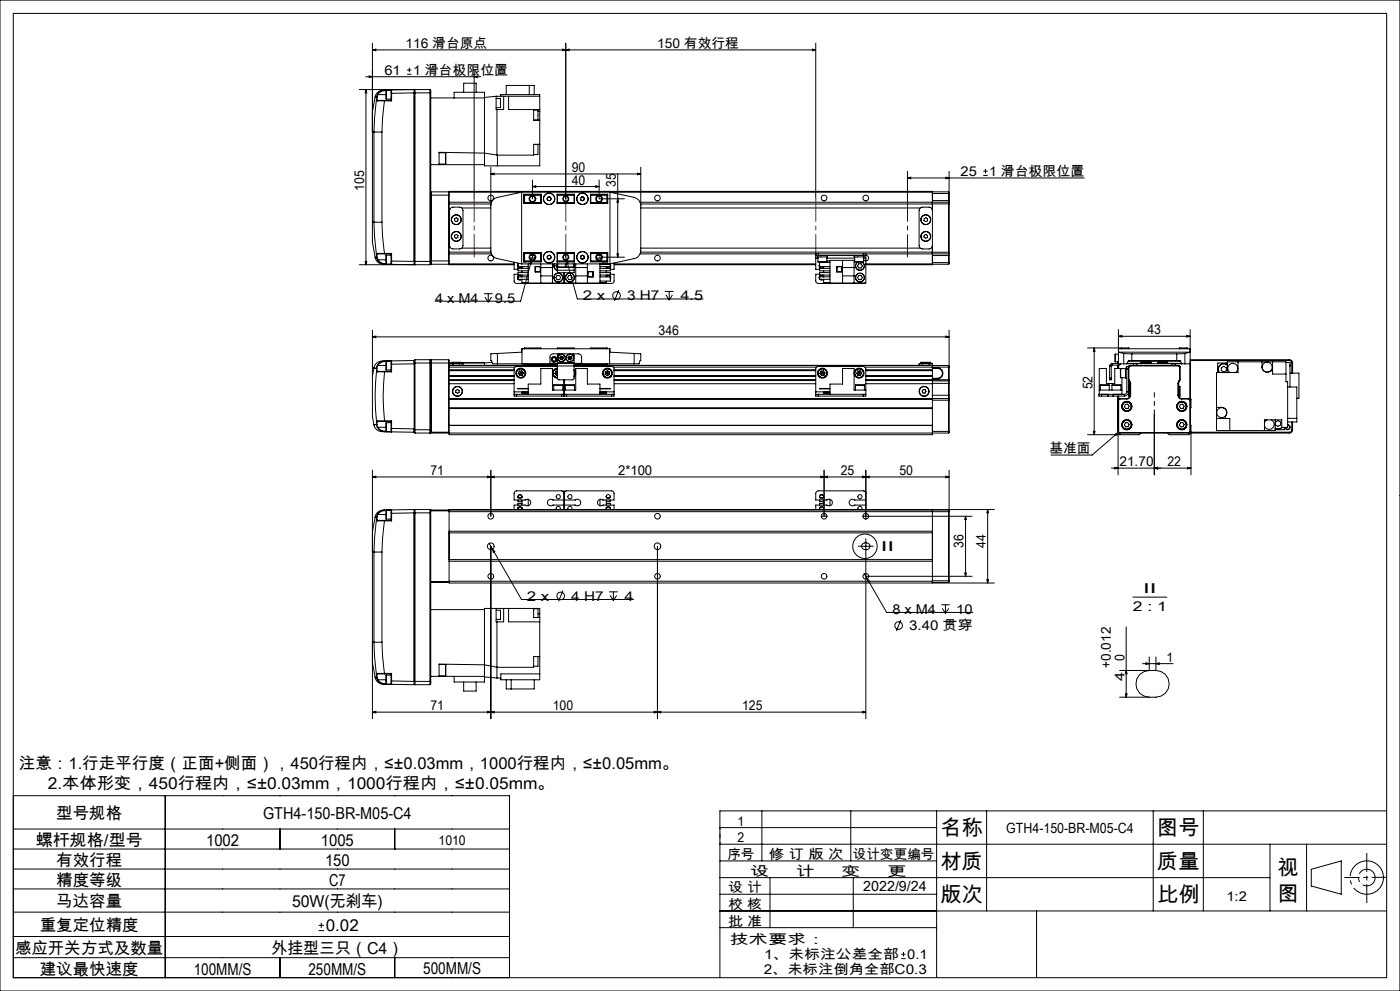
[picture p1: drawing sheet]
<svg xmlns="http://www.w3.org/2000/svg" width="420mm" height="297mm" viewBox="0 0 420 297" stroke-linecap="round" stroke-linejoin="round" font-family="sans-serif">
<g fill="none" stroke="#000" stroke-width=".3">
<path d="M0 0h420v297h-420zM4 4h412v289h-412zM111.7 15l1-.3v.5zM111.7 12.9v53.7M168.7 14.7l1 .3-1 .2zM169.7 15l1-.3v.5zM169.7 12.9v46.7M243.7 14.7l1 .3-1 .2zM244.7 12.9v46.7M244.7 15h-133M109.7 23h34.5M109.8 26.8l.2 1h-.5z"/>
<path d="M109.8 26.8v52.5M110.7 22.8l1 .2-1 .2zM112.2 39.6h2.4M112.2 39.6v27M112.5 29.1l-.8 4.5v6h.5M112.5 29.1h.5M112.9 30l-.7 9.6M112.9 30l.3 .2M113 29.1l-.1 .9M113.1 29.9l.2 .2M113.1 29.9l-.2 .1M113.1 29.1v.8"/>
<path d="M113.1 29.1h-.1M113.2 30.2h2.2M113.2 28.3l-.2 .8M113.2 28.3l.1 .1M113.3 30.1h2.1M113.3 30.1l-.1 .1M113.3 28.4l-.2 .7M113.3 28.4h2.5M114.6 39.6v27M115.4 27a2.66 2.66 0 0 0-2.9 2.1M115.4 30.2l-.6 5.3-.2 4.1M115.4 27l8.8-.2v1"/>
<path d="M115.4 30.1v.1M115.4 27a2.65 2.65 0 0 0-2.2 1.3M115.4 27v.2M115.4 27.2l-1.6 .5-.5 .7M115.4 30.2h2.1M115.4 30.1h1.9M115.8 27.1l-.4 .1M115.9 27v2.7M115.9 27h1.4v.2M115.9 29.7h1.4M117.3 27.1l.2-.2v1.1M117.3 28h.2"/>
<path d="M117.3 30.1l.2 .1M117.3 27.2v2.9M117.5 28v2.2M122.1 22.3h1.3M122.1 21h1.3M122.8 20.3v1.3M124.2 27.1l.3-.3v52.5l-.3-.2M124.2 27.8v50.5M124.2 27.8l-6.7 .2M124.2 27.8h5M129 26.8v52.5M129 26.8l.2 .3v.7"/>
<path d="M129 26.8h-21.2M129.2 27.8v30.7M129.2 29.3h16.1M136.2 29.3v-1.6h9.1v22h16.6v-13.6M139.1 27.7v-2.8h3.7v2.8M142.2 23l1-.2v.4zM142.2 21v38.6M148.8 29.5h1.3v2.8h-1.3M148.8 28.9v3.9h2.3v-3.9M148.8 28.9h13.1M148.8 28.9l-3.5 .3M149.1 32.8v13.7"/>
<path d="M150.2 28.9v-.5h11.7v5M151.9 28.4v-2.8h8.4v2.8M152.6 28.9v3.9h9.3M158.8 25.6v2.8M160.1 33h1.3v3h-1.3M160.1 32.8v3.3h1.8M161.4 33.4h.5M161.9 33.4v2.7M129.2 58.5v19.7M129.2 49.4h16.1M129.2 58.5h5.5M129.4 57.5v21.7"/>
<path d="M129.4 57.5h5.2M129.4 57.5l-.2 .1M131.7 49.2h2M131.7 45.8h2M133.7 45.8v3.4M134.6 57.5v21.7M134.6 57.5l.1 .1M134.7 57.6v-.2h145v.2M134.7 57.6v.9M134.7 57.6h.1M134.7 58.5v19.7M134.7 57.6h145"/>
<path d="M147.2 52.1l1-.2v.5zM147.2 50.1v25l.2 .9 .6 .8 .7 .6 7.8 1.7M147.2 52.1h45M149.1 46.5h.1M149.1 46.5l-3.8-.6-13.6-.3v3.8M149.2 46.5v3.2M157.1 58.2h5.2v2.8h-5.2zM157.2 58.5v2.5M157.2 58.5h5M157.4 58.3v2.6M157.4 58.3h4.9M157.4 58.3l-.2 .2"/>
<path d="M159.7 55.9l1-.2v.5zM159.7 53.9v5.7M159.7 55.9h20M160.1 43.3h1.3v3h-1.3M161.9 43.2h-1.8v3.3h-10.9M162.2 58.3v2.6M164.1 59.7l.4 .4M164.4 59.1l-.3 .6M165 59.1h-.6M165 59.1l.3 .4M165.3 59.5l-.2 .6M167.1 58.2h5.2v2.8h-5.2z"/>
<path d="M167.1 58.3h5.2M167.2 58.3v2.6M167.2 58.5h5M172.2 58.3v2.6M174.2 59.5l.2 .6M174.5 59.1l-.3 .4M174.5 59.1h.6M175.1 59.1l.2 .6M175.3 59.7l-.3 .4M177.1 58.2h5.2v2.8h-5.2zM177.1 58.3h5M177.2 58.3v2.6"/>
<path d="M177.2 58.5h5M178.7 55.7l1 .2-1 .3zM179.7 53.9v5.7h7.6M182.1 58.3v2.7M182.1 58.3l.1 .2M182.2 58.5v2.5M185.3 59.6l.3 1h-.5zM185.3 52.1v25M191.2 51.9l1 .2-1 .3zM192.2 50.1v25l-.1 .9-.6 .8-.8 .6-7.7 1.7M272.2 53.3l1-.2v.5zM272.2 51.3v8.3"/>
<path d="M272.2 53.3h53.1M279.7 57.6v2.5M279.7 57.5h4.9M283.7 53.1l1 .2-1 .3zM284.6 57.5v3.1M284.6 57.5l.1 .5h-5M284.7 51.3v24.3M295 52.6h1.3M295 51.3h1.3M295.6 50.7v1.3M109.5 78.3h.5l-.2 1zM111.7 66.6v6l.8 4.5"/>
<path d="M111.7 66.6h.5M112.2 66.6l.2 4.2 .5 5.4M112.2 66.6h2.4M112.5 77.1a2.57 2.57 0 0 0 2.9 2.1M112.9 76.2l.2 .1M112.9 76.2l.1 .8M113 77l.1 .1M113 77l.2 .9M113 77l-.5 .1M113.1 76.3v.8M113.1 77.1l.2 .8M113.2 75.9h2.2"/>
<path d="M113.2 75.9l-.3 .3M113.2 75.9l.1 .2M113.2 77.9a2.56 2.56 0 0 0 2.2 1.3M113.3 76.1h2.1M113.3 76.1l-.2 .2M113.3 77.9h-.1M113.3 77.9l.6 .6 1.5 .6M113.3 77.9h2.5M114.6 66.6l.2 4.1 .6 5.2M115.4 75.9v.2M115.4 79.1v.1M115.4 76.1h1.9"/>
<path d="M115.4 75.9h2.1M115.4 79.1h.4M115.9 76.5v2.7M115.9 76.5h1.4M117.3 78.2h.2M117.3 76.1v3.1h-1.4M117.5 78.2v1l-.2-.1M117.5 75.9l-.2 .2M117.5 75.9v2.3M117.5 78.2l6.7 .1M124.2 78.3v1l-8.8-.1M124.2 78.3h5"/>
<path d="M129 79.3h-21.2M129.2 78.2v.9l-.2 .2M129.2 78.2h5.5M129.2 79.1l.2 .1M129.4 79.2h5.2M134.7 73.3l.3 .7M134.7 79.1v.2h19.5M134.7 78.2v.9M134.7 79.1h.1M134.7 61.1h12.6M134.7 60.6h12.8M134.7 76.1h12.8"/>
<path d="M134.7 75.6h12.6M134.7 79.1h19.5M134.7 79.1l-.1 .1M135 62.7l-.3 .7M135.3 62.3l2.6-.2a1.02 1.02 0 0 1 1 1v10.5a1.02 1.02 0 0 1-1 1h-2a1.09 1.09 0 0 1-1-1v-10.5zM136.4 65.5l.6-.2 .4 .3-.1 .6-.5 .2-.5-.3zM136.4 70.5l.6-.2 .4 .3-.1 .6-.5 .2-.5-.4zM138.5 62.3h8.7M138.5 74.4h8.7M147.2 61.6l.4-1.3 1.1-1 7.8-1.7v21.5M154.2 78.6v2.1h1.2M155.4 79.2l-.1 .8 .5 .4"/>
<path d="M155.4 79.9a.61 .61 0 0 0 .6 .4 .61 .61 0 0 0 .6-.4v.5M155.4 78.8v1.1M155.4 79.9h3.1M155.4 79.5v.4M156.5 79.1l26.6 .1v.7M157.1 77h.1M157.1 78.5h.5M157.1 60.6h.1M157.1 76.1h.1M157.1 75.7h5.2v2.8h-5.2zM157.1 76.6h.1M157.2 75.7v2.5"/>
<path d="M157.2 78.2h5M157.2 78.2l.2 .1M157.4 75.8v2.5M157.4 75.8l-.2 .2h5M157.4 78.3h4.9M157.4 60.9h4.9M157.4 75.8h4.9M157.4 60.9v.1M157.4 75.7v.1M157.6 78.5h-.1M157.6 78.3v.2M158.5 78.3v.2"/>
<path d="M158.5 79.1v5.7h21.5v-5.7M159 77.4h1.5M159.1 76.6h1.3M159.5 78.1v1l-.5-.1zM159.5 78.1l-3.3 12.2h-25.7M160 76.1l-.5 2M160.5 79.9h1.6v1.6h-1.6zM160.6 79.9h1.5v1.6h-1.5M162.2 75.8v2.7M162.2 79.1v5.7M162.2 60.7h-5l.2 .2M164.2 76.9l.1 .6"/>
<path d="M164.3 77.5l.6 .2M164.6 76.5l-.4 .4M164.6 76.5l.6 .2M165.1 60.1h-.6M165.2 76.7l.1 .6M165.3 77.3l-.4 .4M165.7 79.1v5.7M166.3 79.1l-.1 .1a1.38 1.38 0 0 0 1 1.8M166.3 79.1v.2a1.28 1.28 0 0 0 .9 1.7M167.1 79.1l-.3 .6 .4 .6M167.1 75.7h5.2v2.8h-5.2zM167.1 78.3h5.2"/>
<path d="M167.1 60.9h5.2M167.1 75.8h5.2M167.1 78.5h.1M167.2 75.8v2.7M167.2 79.1v1.9M167.2 76h5M167.2 78.2h5M167.2 60.7h5M167.3 79.1v.9M167.7 78.3v.2M169.5 76.2l.5 1.8M169.6 79.1v.9"/>
<path d="M169.8 79.1v.9M170 78l.5 .8-.5 .2zM170 78l3.2 11.6h37.7M171.7 78.3v.2M172.1 79.1v.9M172.2 79.2v1M172.2 79.3v.7M172.2 75.8v2.7M172.2 79.1v1.9M172.2 78.5h.1M172.7 79.1v5.7M174.2 77.4l.5 .3"/>
<path d="M174.2 76.8v.6M174.4 60.1h.6M174.7 76.5l-.5 .3M174.7 76.5l.5 .3M175.2 77.4l-.5 .3M175.2 76.8v.6M176.2 79.1v5.7M177.1 75.8l5.1 .2h-5M177.1 78.3h5M177.1 75.7h5.2v2.8h-5.2zM177.2 75.8v2.5M177.2 78.2h5"/>
<path d="M177.2 60.7h5l-5.1 .2M178.9 77.4h1.6M179.1 76.6h1.3M179.7 77.1h7.6M180 78.3v.2M180 79.9h3.1M180.9 78.5h.1M180.9 78.5h1.4M180.9 78.3v.2M181.9 79.1v.1M182 79.1l-.1 .1M182.1 75.7v2.6"/>
<path d="M182.2 77h.1M182.2 75.7v2.5M182.2 60.6h.1M182.2 76.1h.1M182.2 76.6h.1M182.2 78.2l-.1 .1M182.3 79.1l-.2 .1M182.7 79.1l.1 .1M183 79.1v.1M183.1 79.9a.61 .61 0 0 1-.6 .4 .61 .61 0 0 1-.6-.4v.5M183.1 79.2l.1 .8-.5 .4M183.1 79.5v.4"/>
<path d="M184.2 79.3h60.5M184.2 78.8v1.9h-1.1M184.2 79.1h60.5M185.1 76.1h.5l-.3 1zM192 76.1h53.5M192 60.6h92.6M192.2 75.6h87.5v.5M192.2 61.6l-.4-1.3-1.1-1-7.7-1.7v21.5M192.2 62.3h83.9M192.2 74.4h83.9M244.7 76.6h.8M244.7 76.6v.8"/>
<path d="M244.7 76.1v.5M244.7 77.4v3.3h1.2M244.7 77.4h.7M245.2 76.6v.4h3v-.4M245.4 78.5h2.7M245.4 77v1.5M245.5 76.1v.5M245.5 76.1h13.5M245.5 76.6h13.5M245.9 79.2l-.1 .8 .5 .4M245.9 79.9a.61 .61 0 0 0 .6 .4 .61 .61 0 0 0 .6-.4v.5M245.9 79.9h3.1"/>
<path d="M245.9 79.5v.4M247.1 78.5v.2M248.1 77v1.5M248.1 78.2h.9M248.1 77.4h8.3M249 78.7h-3.1v1.2M251 79.9h1.6v1.6h-1.6zM252.6 79.9h-1.5v1.6h1.5M252.8 78v6.8M256.2 76.6v.4h3v-.4M256.2 78v6.8M256.4 78.5h2.7"/>
<path d="M256.4 77v1.5M257.4 78.5l-.7 .7-.1 .5M257.5 78.5l-.5 .3-.3 .9M257.6 79.1h.7l.4 .6-.4 .6h-.7l-.4-.6zM258.5 78.5a1.3 1.3 0 0 1 .2 2.3 1.3 1.3 0 0 1-2-1.1M258.6 78.5a1.34 1.34 0 0 1 .1 2.3 1.34 1.34 0 0 1-2.1-1.1M259 76.6h.8M259 76.1h25.6M259 76.1v.5M259.1 77v1.5M259.1 78h.7M259.1 77.4h.7"/>
<path d="M259.8 76.5a.86 .86 0 0 1 .8 .8 .86 .86 0 0 1-.8 .9M259.8 76.6v.8M259.8 76.1v.5M259.8 77.4v7.4h-10.8v-6.8h7.4M259.8 79.1h19.9M277.3 70.5l.5-.2 .5 .3-.1 .6-.6 .2-.4-.4zM277.3 65.5l.5-.2 .5 .3-.1 .6-.6 .2-.4-.3zM279.7 63.1a1.02 1.02 0 0 0-1-1h-2a1.02 1.02 0 0 0-1 1v10.5a1.02 1.02 0 0 0 1 1h2a1.02 1.02 0 0 0 1-1M279.7 60.1v15.5M279.7 79.1v.2h-19.9M279.7 75.6v.5M279.7 60.1h5v.6"/>
<path d="M279.7 76.1v.5M279.7 76.6v2.5M279.7 79.2h4.9M279.7 78.7h5M279.7 76.6h5M279.7 75.6h5M284.6 60.6v15.5M284.6 76.1v3.1M284.6 60.6l.1 .1M284.7 60.7v.4h-92.5M284.7 75.6v.3M284.7 75.9v.7"/>
<path d="M284.7 78.7l-.1 .5M284.7 76.6v2.1M284.7 75.9l-.1 .2M111.7 99v13.8M145.2 88h2.6M145.5 89l1 1.6M146.5 88v2.6M147.5 89l-1 1.6M155.4 82.2h-1.2v2.1l.6 .6 14-.1M155.4 83v.7M155.4 83.7h3.1M155.4 83h3.1"/>
<path d="M155.4 83v.4M155.4 83.7l.6 .3 .5-.3M155.6 83.7h.7M155.8 82.4l-.5 .5 .1 .8M156.2 82.4l.4 .3M156.6 80.2l-.4 .2M156.6 82.4v.6l-.6-.4-.6 .4M156.6 81.2v.5M156.6 83.7v1h1.9M158.5 80.4h-3.1v.8h3.1M158.5 81.7h-3.1v.7h3.1M162.2 80.2h3.5"/>
<path d="M162.2 82.7h3.5M167.1 82.6h.8l.3 .6-.3 .6h-.8l-.3-.6zM167.2 81v.7h5v-.7M167.2 81h5M167.3 80h2.3M169.2 81.7v3.1M169.8 80h2.3M170.6 82.6h.7l.4 .6-.4 .6h-.7l-.3-.6zM172.7 80.2h3.5M172.7 82.7h3.5M176.3 81.4h1.6v1.6h-1.6zM176.4 81.5h1.5v1.4h-1.5z"/>
<path d="M180 80.4h3.1v.8h-3.1M180 81.7h3.1v.7h-3.1M180 83h3.1M181.9 80.2l.4 .2M181.9 82.4v.6l.6-.4 .6 .4M181.9 81.2v.5M181.9 84.2v.5h-1.9M182.3 82.4l-.4 .3M182.7 82.4l.1 .1a.78 .78 0 0 1 .3 1.2M183.1 82.2h1.1v2.1l-.6 .6-14-.1M183.1 83v.4M183.1 83v1.2h-3.1"/>
<path d="M185.6 86.9l-1.3 3.3M199.5 87.3h2.6M199.8 88.4l1 1.6M200.8 87.3v2.7M201.7 88.4l-.9 1.6M245.9 82.2h-1.2v2l.2 .4 .4 .3 14.1-.1M245.9 83v.7M245.9 83.7h3.1M245.9 83h3.1M245.9 83v.4M245.9 83.7l.6 .3 .5-.3 .1 1h1.9M246.2 83.7h.6"/>
<path d="M246.3 82.4l-.1 .1a.78 .78 0 0 0-.3 1.2M246.7 82.4l.4 .3M247.1 80.2l-.4 .2M247.1 82.4v.6l-.6-.4-.6 .4M247.1 81.2v.5M249 80.4h-3.1v.8h3.1M249 81.7h-3.1v.7h3.1M252.8 80.2h3.4M252.8 82.7h3.4M257.6 82.6h.7l.4 .6-.4 .6h-.7l-.4-.6zM284.7 99v14.8M335.5 98.8v10.6"/>
<path d="M357 98.8v10.2h-1.5M111.7 101l1-.3v.5zM111.7 101h173M111.7 112.8v12l.5 2.5M112.2 110.3h.1M112.2 110.3l.7 .1M112.2 110.3l-.5 2.5M112.9 110.4l.1 .8M113 111.2a67.8 67.8 0 0 0 0 15.2M113 111.2l.2 .2M113.1 110.3v.8M113.1 110.3l-.2 .1"/>
<path d="M113.1 111.1l.2 .2M113.1 111.1l-.1 .1M113.2 109.5l-.3 .9M113.2 109.5h.1M113.2 111.4h2.2M113.3 109.5l-.2 .8M113.3 109.5h2.5M113.3 111.3h2.1M113.3 111.3l-.1 .1M115.4 108.2a2.74 2.74 0 0 0-3.2 2.1M115.4 111.4a64.1 64.1 0 0 0 0 14.7M115.4 111.3v.1"/>
<path d="M115.4 108.2a2.45 2.45 0 0 0-2.2 1.3M115.4 108.2v.1M115.4 108.3l-.9 .2-1.2 1M115.4 111.4h2.1M115.4 111.3h1.9M115.4 108.3h.4M115.9 108.2v2.7M115.9 108.2l1.4 .1M115.9 110.9h1.4M117.3 109.1h.2M117.3 111.3l.2 .1M117.3 108.3v3"/>
<path d="M117.5 108.2v.9M117.5 108.2l-.2 .1M117.5 109.1v2.3M117.5 108.2h-2.1M124.2 108.1v.9M124.2 108.1v.7h11.2M124.2 109l-6.7 .1M124.2 109v19.5M124.2 108.1l-6.7 .1M124.5 107.8v22M124.5 107.8h4.5M124.5 107.8l-.3 .3"/>
<path d="M129 107.8v22M129 107.8l.2 .3M129.4 107.8l-.2 .1v20.9M129.4 107.8v21.7M129.4 107.8h5.2M134.6 107.8v21.7M134.6 107.8l.1 11.6M134.7 119.4v.3M134.7 119.7v10.6h145v-10.6M134.7 110.9h19.5M134.7 119.7h145M134.7 119.4h149.9"/>
<path d="M134.7 112.8h19.5M134.7 112.7h19.5M134.7 111h19.5M134.7 111.1h19.5M134.7 112.6h19.5M134.7 113.8h19.5M134.7 110h19.8M134.7 114h19.5M134.7 115h19.5M135.4 108.7h3M135.4 108.9l.1 .1M135.4 108.9h3"/>
<path d="M135.4 108.7v.2M135.7 109.5h.1M135.9 109h-1v.5M135.9 109v.5h-1.2h32.5M135.9 109h2M136.7 117l.5-.3 .5 .3v.6l-.4 .3-.6-.3zM137.9 109h1v.5M137.9 109v.5h.6M138.4 108.9h.1M138.4 108.9l-.1 .1M138.4 108.7v.2M138.4 108.7h6.9v.8"/>
<path d="M147.6 108.6l-2.3 .2h-6.9M149.2 105.9l-2 .1v2.1h.3a.91 .91 0 0 0 .3 .9 .91 .91 0 0 0 1 0h18.4M149.2 105.9v3.6M149.2 105.9l7.3-.4v-1h26.5v1l7.3 .4M154.2 118.2v.5h.8M154.2 118.2h.8M154.2 117.4v.8M154.2 117.4h4.3M155 118.2h13.5M155 118.2v.5M155 118.7h13.5M155.5 111.9l.4 .6"/>
<path d="M155.8 111.2l-.3 .7M155.8 111.2l.4 .6M156.2 111.8l-.7 .1M156.2 111.8l-.3 .7M156.2 111.8l.5 .7M156.5 111.2l.5 .6M156.5 111.2h-.7M156.5 111.2l-.3 .6M156.6 104.5v4.5M156.7 112.5h-.8M157 111.8l-.3 .7M157 111.8h-.8"/>
<path d="M157.2 104.5h5M157.2 104.5h.1M157.2 109v.5M157.2 109.2h10M157.4 104.3h4.8v.2M157.4 104.3v.2M157.4 109v.5M157.4 104.3l-.2 .2M158.5 117.5h-1.9v.4h1.9M158.5 118.2v-3.1h3.7v-4.6h3.5v6.4h7v-6.4h3.5v4.6h3.8v3.1M158.5 116.4h-3.1l3.1 .2M165 109v-2a.96 .96 0 0 1 1-1h7.5a.96 .96 0 0 1 1 1v2"/>
<path d="M165 108.9h9.5M166.1 115.4h2.7M166.1 115.4v1.5M166.5 111.9l.4 .6M166.8 111.2l-.3 .7M166.8 111.2l.4 .6M167.2 108.7v1M167.2 110.3a1.5 1.5 0 0 0-1.5 1.5 1.5 1.5 0 0 0 1.5 1.5M167.2 110.5a1.36 1.36 0 0 0-1.3 1.3 1.36 1.36 0 0 0 1.3 1.4M167.2 109.9l-12.6 .1-.4 .5v6.9M167.2 110.6a1.29 1.29 0 0 0-1.3 1.2 1.29 1.29 0 0 0 1.3 1.3M167.2 104.5v-.2h5v.2"/>
<path d="M167.2 108.7h5M167.2 109.7h5M167.2 109.7v3.6M167.2 111.2h-.4M167.2 112.5h-.3M167.2 111.8l-.7 .1M167.2 111.8l-.3 .7M167.2 104.5h5M167.7 106l-.5 .5v2.2M167.9 107.2l.2 .5M167.9 107.2l.6 .1M168.1 107.7l.6 .1"/>
<path d="M168.3 106.7l.5 .2M168.3 106.7l-.4 .5M168.3 106.7l.2 .6M168.5 118.7h.7M168.5 118.2h1.5M168.5 107.3l-.4 .4M168.5 107.3l.2 .5M168.5 107.3l.6 .1M168.5 118.2v.5M168.8 115.4v1.5M168.8 106.9l.3 .5M168.8 106.9l-.3 .4"/>
<path d="M169.1 107.4l-.4 .4M169.2 118.7h.8M169.2 113.8v4.9M169.6 115.4h2.7M169.6 115.4v1.5M169.7 115.4h.1M169.7 115.4h2.6M170 118.2h13.5M170 118.7h13.5M170 118.2v.5M170.4 107.2l.2 .5M170.4 107.2l.6 .1"/>
<path d="M170.6 107.7l.6 .1M170.8 106.7l-.4 .5M170.8 106.7l.5 .2M170.8 106.7l.2 .6M171 107.3l.2 .5M171 107.3l.6 .1M171 107.3l-.4 .4M171.3 106.9l.3 .5M171.3 106.9l-.3 .4M171.6 107.4l-.4 .4M171.7 106l.5 .4v2.3M172.2 108.7v1"/>
<path d="M172.2 109.7l-.1 4-4.5 .1-.4-.5M172.2 110.7a1.49 1.49 0 0 1 0 2.3M172.2 110.9a1.31 1.31 0 0 1 0 1.8M172.2 109.9l11.7 .1 .3 .5v6.9M172.2 111a1.22 1.22 0 0 1 0 1.7M172.2 109.5h112.4M172.2 109h18.1M172.2 109.2h10M172.3 115.4v1.5M177.2 104.5h5M180 117.5h1.9v.4h-1.9M180 116.4h3.1l-3.1 .2"/>
<path d="M180 117.4h4.2M181.5 112.2l.7 .4M181.6 111.4l-.1 .8M181.6 111.4l.6 .4M182.1 104.3h-4.9v.2M182.1 104.3v.2M182.1 109v.5M182.1 104.3l.1 .2M182.2 111.8l.6 .5M182.2 111.8v.8M182.2 111.8l-.7 .4M182.2 104.5h.1"/>
<path d="M182.2 109v.5M182.3 111.1l-.7 .3M182.3 111.1l.6 .4M182.3 111.1l-.1 .7M182.8 112.3l-.6 .3M182.9 104.5v4.5M182.9 111.5l-.1 .8M182.9 111.5l-.7 .3M183.5 118.2h.7M183.5 118.2v.5M184 110h61M184.2 118.2v.5h-.7"/>
<path d="M184.2 117.4v.8M184.2 110.9h60.5M184.2 112.8h60.5M184.2 112.7h60.5M184.2 111h60.5M184.2 111.1h60.5M184.2 112.6h60.5M184.2 113.8h60.5M184.2 114h60.5M184.2 115h60.5M190.3 105.9l1.9 .1v2.1h-.2a.92 .92 0 0 1-.3 .9 .92 .92 0 0 1-1 0h-.4M190.3 105.9v3.1"/>
<path d="M244.7 118.2v.5h.8M244.7 118.2h.8M244.7 117.4v-6.8l.5-.7h13.9l.5 .3 .2 .4v8.1h-.8M244.7 117.4v.8M244.7 117.4h4.3M245.5 118.2h13.5M245.5 118.7h13.5M245.5 118.2v.5M246 111.9l.4 .6M246.3 111.2l-.3 .7M246.3 111.2l.4 .6M246.7 111.8l-.7 .1"/>
<path d="M246.7 111.8l-.3 .7M246.7 111.8l.5 .7M247.1 111.2l.4 .6M247.1 111.2h-.8M247.1 111.2l-.4 .6M247.2 112.5h-.8M247.5 111.8l-.3 .7M247.5 111.8h-.8M249 117.5h-1.9v.4h1.9M249 116.4h-3.1l3.1 .2M256.7 115.4h.1M256.6 115.4h2.7"/>
<path d="M256.6 115.4v1.5M256.7 115.4h2.6M257 111.9l.4 .6M257.3 111.2l-.3 .7M257.3 111.2l.4 .6M257.7 111.8l-.7 .1M257.7 111.8l-.3 .7M257.7 111.8l.5 .7M258 111.2l.5 .6M258 111.2h-.7M258 111.2l-.3 .6M258.2 112.5h-.8"/>
<path d="M258.5 111.8l-.3 .7M258.5 111.8h-.8M259 118.2h.8M259 118.2v.5M259.3 115.4v1.5M259.8 110.9h19.9M259.8 112.8h19.9M259.8 112.7h19.9M259.8 111h19.9M259.8 111.1h19.9M259.8 112.6h19.9M259.8 116.9h-3.6v-6.4h-3.4v4.6h-3.8v3.1"/>
<path d="M259.8 113.8h24.9M259.8 114h19.9M259.8 115h19.9M276.2 108.9l.1 .1M276.2 108.7h3M276.2 108.9h3M276.2 108.7v.2M276.7 109v.5h-.6M276.7 109h-1v.5M276.7 109h2M277 116.8h.6l.2 .5-.3 .5h-.6l-.3-.5zM278.7 109v.5h1"/>
<path d="M278.7 109h1v.5M279.2 108.9v.1M279.2 108.9h.1M279.2 108.7v.2M279.7 115v4.7M279.7 109.5v4.7M279.7 114.2v.8M279.7 119.9h5M279.7 118.5h5M279.7 110.2h1.5M279.7 113.6h1.5M279.7 113.4h1.5"/>
<path d="M279.7 114.2h4.9M279.7 110.4h1.5M279.7 114.9h5M281.2 110.2a1.66 1.66 0 0 1 1.7 1.7 1.66 1.66 0 0 1-1.7 1.7M281.2 110.4a1.5 1.5 0 0 1 1.5 1.5 1.5 1.5 0 0 1-1.5 1.5M281.2 110.2v.2M281.2 113.4v.2M283.7 100.7l1 .3-1 .2zM284.6 119.4v10.4M284.6 114.2v5.2M284.6 109.5v4.7M284.6 109.5l.1 .5h-25.2"/>
<path d="M284.6 119.4l.1 .2M284.7 119.6v.3M284.7 118.5v1.1M284.7 113.8v.2M284.7 114v.9M284.7 114.9v3.6M284.7 119.9v9.4M284.7 114l-.1 .2M326.2 104.3h12.4M328.3 104.3v26M328.3 104.3l.2 1h-.5zM329.8 118.2l-.1 .5h.7"/>
<path d="M329.8 116.9h6.8M329.8 118.2h7.5M330.1 115.4h2.7M330.1 115.4v1.5M330.4 118.7h2M330.4 118.2v.5M332.4 118.7h1.5M332.4 118.2v.5M332.7 115.4h-2.6M332.8 115.4h.1M332.8 115.4v1.5M332.9 113.3v.5h.5v-.5"/>
<path d="M332.9 109.7h.5M332.9 113.3h.5M332.9 109.7v3.6M333.4 109.7v3.6M333.6 115.4h.1M333.6 115.4h2.7M333.6 115.4v1.5M333.6 108.9l-.5 .2-.2 .6M333.6 109.4l-.2 .3M333.6 108.9h1.9M333.6 108.9v.5M333.6 109.4h1.9"/>
<path d="M333.9 118.7h3.4M333.9 118.2v.5M334.6 106.1v2.3M334.6 108.4h.9M334.6 106.1h.9M335.3 108.8h.2M335.3 108.8v.1M335.3 109.4v1.1M335.3 118.7v10.1M335.4 108.4l-.1 .4M335.4 109.4v1.1M335.4 118.7v.7"/>
<path d="M335.4 119.9v9.4M335.4 119.9h.2M335.5 108.4l-.1 .5M335.5 100.8l1-.3v.5zM335.5 100.8h21.5M335.5 104.5h21.5M335.5 109h1.6M335.6 109.4v1.1M335.6 118.7v.7M335.6 119.9v9.4M336 119.6l-.4 .3M336 119.6l-.3-.1-.3 .4"/>
<path d="M336 119.6h2M336.2 110.5v2.7zM336.2 109l-.7 .4M336.2 113.2h1.4M336.3 104.5h2.5M336.3 104.5h.1M336.3 115.4v1.5M336.3 104.5l.1-.2v.2M336.6 110.5h.1M336.6 113.2v5M337.1 105.9l2.4 .1M337.1 109h.9"/>
<path d="M337.1 105.9v3.1M337.3 118.2v.5M337.6 110.5h-3.2v4.4h-2.5v-4.4h-2.1v7.7M338 119.4h-2.6l-.1 .3M338 110.3h-.4v3h.4M338 117.4l-.2 .6-.5 .2M338 109h2M338 117.4h.5M338 110.6h.5M338 110.6v6.8M338 119.4v.2M338.1 108.9h4.2"/>
<path d="M338.5 110v-.1h-.5v.7M338.5 117.4a1.26 1.26 0 0 1-1.2 1.3M338.5 110h.2M338.5 110v7.4M338.6 108.3h15.3M338.6 104.3v.2M338.6 108.1v.2M338.6 104.3l.2 .2M338.7 115.8v3M338.7 113.8l.1 .2M338.7 113.8v.4M338.7 118.8h.2"/>
<path d="M338.7 115.8h.2M338.7 110v3.8M338.7 114.2l.3 .7M338.7 114.2l.3 .8M338.7 108.1l-.1 .2M338.8 104.5h.1M338.8 114l.4 .9M338.8 114l-.1 .2M338.9 115.8l.1 .1M338.9 115.8v3M339 114.9l-.1 3.9M339 109.7l-.3 .3"/>
<path d="M339 109.5l-.5 .5M339 109.5h14.5M339 109.7h14.5M339 114.9h.2M339 109.5v.2M339.1 109.5l-.6 .5M339.2 118.5a1.14 1.14 0 0 1-1.2 1.1M339.2 118.5h-.2a.96 .96 0 0 1-1 .9M339.2 114.9v3.6M339.5 108.1h-.2a1.01 1.01 0 0 0-1.3 .9M339.5 106h13.5M339.5 108.1h13.5"/>
<path d="M339.5 106v2.1M340 109h1v.5h-1zM340.3 109.5h.1M341 109h10.5M341.3 109.5h.1M342.3 108.7h3M342.3 108.9l.1 .1M342.3 108.9h3M342.3 108.7v.2M345.3 108.9l-.1 .1M345.3 108.7v.2M347.3 108.7h3"/>
<path d="M347.3 108.9v.1M347.3 108.9h3M347.3 108.7v.2M350.3 108.9l-.1 .1M350.3 108.9h4.2M350.3 108.7v.2M351.3 109.5h.1M351.5 109h1v.5h-1zM352.3 109.5h.1M352.5 109h2M353 108.1h.3a1.01 1.01 0 0 1 1.2 .9M353 106v2.1"/>
<path d="M353.4 118.5a1.14 1.14 0 0 0 1.1 1.1M353.4 118.5h.1M353.4 114.9h.1M353.4 114.9v3.6M353.5 109.5l.5 .5M353.5 109.7l.4 .3M353.5 118.5a1.02 1.02 0 0 0 1 .9M353.5 109.5v.2M353.5 114.9v3.6M353.7 115.8l-.1 .1M353.7 115.8v3M353.7 118.8h.2"/>
<path d="M353.7 115.8h.2M353.8 114l-.4 .9M353.8 114l.1 .2M353.8 114.2l-.2 .6 .1 4M353.8 104.5h2.5M353.8 108.1l.1 .2M353.8 104.5h.1M353.9 113.8l-.1 .2M353.9 114.2l-.4 .7M353.9 113.8h.1M353.9 110h.1M353.9 110v3.8"/>
<path d="M353.9 115.8v3M353.9 104.3h2.2M353.9 104.3v.2M353.9 108.1v.2M353.9 104.3l-.1 .2M354 113.8l-.1 .4M354 110v3.8M354.5 119.4l2.8 .2v2.6l-.2 .1M354.5 109h1M354.5 119.6h2.1M354.5 119.4v.2M355.5 105.9l-2.5 .1"/>
<path d="M355.5 105.9v3.1M356 100.5l1 .3-1 .2zM356.1 104.3v.2M356.1 104.3l.2 .2M356.3 104.5h.1M356.6 119.6l.3-.1 .2 .4M356.6 119.6l.4 .3M357 119.9h.1M357 109v10.4M357 119.9v9.4M357 105.5h-21.4l1.5 .4M357 105.5l-1.5 .4"/>
<path d="M357 104.5v1M357 108.4l.1 .4M357 108.8h.1M357 107.8h29.8M357 108.1h29.8M357.1 108.8v10.6M357.1 119.9v9.4M366.4 110.2l.7-.4 .8 .4v.9l-.8 .4-.7-.4zM367.1 109l1.1 .3M367.1 109a1.71 1.71 0 0 0-1.3 2.7M367.1 109a1.65 1.65 0 0 0-1.4 .9 1.65 1.65 0 0 0 .1 1.8M367.1 109l1.1 .4"/>
<path d="M368.2 108.8h-2.9v2.9M368.2 111.7v-3.3h17.6v6h.5v13.7h-1.8v-2.3h-5.2v3.2M369 111.7a1.5 1.5 0 0 1-.3-2.3 1.5 1.5 0 0 1 2.2 0 1.5 1.5 0 0 1-.3 2.3M371.4 108.4v3.3h-6.5v17.3h17.7v-3.2M378.6 108.4v1.6a1.56 1.56 0 0 0 .9 1.4 1.56 1.56 0 0 0 1.7-.2h.6M381.8 108.4v3.7h4M385.8 108.7h1.2v7.3M386.3 116h2.7v10.5h-2.7M386.8 108.1l.6 .3 .1 .4M386.8 107.8a.96 .96 0 0 1 1 1M386.8 107.8v.3M387 109.3v.6"/>
<path d="M387 111.8h2.7v7.6h-.7M387.5 108.8h.3M387.5 108.8v3M387.8 108.8v3M112.2 127.3a2.68 2.68 0 0 0 3.2 2.1M112.2 127.3h.1M112.9 127.2h.2M112.9 127.2l.3 .9M112.9 127.2l-.7 .1M113 126.4l.1 .1M113 126.4l-.1 .8M113.1 127.2l.2 .9"/>
<path d="M113.1 126.5v.7M113.2 128.1a2.56 2.56 0 0 0 2.2 1.3M113.2 126.1h2.2M113.2 126.1l-.2 .3M113.2 126.1l.1 .2M113.3 128.1h-.1M113.3 128.1l.6 .6 1.5 .6M113.3 128.1h2.5M113.3 126.3h2.1M113.3 126.3l-.2 .2M115.4 126.1v.2M115.4 129.3v.1"/>
<path d="M115.4 126.1h2.1M115.4 129.4l8.8 .1M115.4 126.3h1.9M115.4 129.3h.4M115.9 126.7v2.7M115.9 126.7h1.4M117.3 128.4h.2M117.3 126.3v3.1h-1.4M117.5 128.4v1l-.2-.1M117.5 126.1l-.2 .2M117.5 126.1v2.3M117.5 128.4l6.7 .1"/>
<path d="M124.2 128.5v1M124.2 129.5l.3 .3M124.5 129.8h4.5M129.2 128.8h-5v.7M129.2 128.8v1h155.4M129.2 129.5l-.2 .3M129.4 129.5l-.2 .2M129.4 129.5h5.2M134.6 129.5l.1 .2M134.7 122.2h145M134.7 122.4h145M134.7 127.5h145"/>
<path d="M279.7 129.3h5M284.7 129.3l-.1 .5M328 129.3h.5l-.2 1zM334.5 130.1l.9-.5-.5 .9zM335.3 128.8l.1 .5M335.3 128.8h.1M335.3 122.2l.1 .1M335.4 129.6l-7.8 6.8h-12.3M335.4 129.3l.6 .5M335.4 129.3h.2M335.6 129.3l.4 .3M336 130.3l-.6-.5v12.5"/>
<path d="M336 129.8h20.6M336 129.6h20.6M336 129.6v.2M337.6 121.2l.7-.1 .4 .6-.2 .7h-.8l-.4-.5zM337.6 126.7l.7-.1 .4 .6-.2 .7h-.8l-.4-.5zM342.3 129.8l-.5 .5h-15.6M346.3 124.2v18.1M350.3 129.8l.5 .5h6l.5-.5h29.5M354.1 126.7l.7-.1 .4 .6-.2 .7h-.7l-.5-.5zM354.1 121.2l.7-.1 .4 .6-.2 .7h-.7l-.5-.5zM356.6 129.6v.2M357 129.3l-.4 .3"/>
<path d="M357 129.3h.1M357.1 129.3l-.5 .5M357.1 127.3l.2 .2v14.8M357.3 129.5h29.5M364.9 122.1h1.6a1.56 1.56 0 0 1 1.5 1 1.56 1.56 0 0 1-.4 1.6v.7M364.9 125.4h4v3.6M380.1 125.8l-.8 .9M381.4 125.8a1.5 1.5 0 0 1 .4 2.5 1.5 1.5 0 0 1-2.5-.6M382.6 128.3a1.7 1.7 0 0 0 2-.2v.1a1.64 1.64 0 0 1-2 .2M382.7 126.5l.7-.5 .8 .5v.8l-.8 .5-.7-.5zM385.3 128.1v.7h-2.7M386.3 127.4a.62 .62 0 0 1 .6 .6 .62 .62 0 0 1-.6 .7 .62 .62 0 0 1-.6-.6"/>
<path d="M386.3 127.3a.77 .77 0 0 1 .7 .7 .77 .77 0 0 1-.7 .8 .77 .77 0 0 1-.8-.7M386.3 125.4h2.7M386.8 129.5v.3M387.5 128.8l-.1 .4-.6 .3M387.5 128.8h.3M387.5 126.5v2.3M387.8 128.8a.96 .96 0 0 1-1 1M387.8 126.5v2.3M111.7 142.9l1-.2v.5zM111.7 140.9v74.5M111.7 142.9h173M112.5 154.9l-.8 4.6v5.9h.5"/>
<path d="M112.5 154.9l.5 .1M112.9 155.9l-.7 9.5M112.9 155.9l.3 .2M113 155l-.1 .9M113.1 155.7l-.2 .2M113.1 155.7l.2 .3M113.1 155v.7M113.1 155h-.1M113.2 156.1h2.2M113.2 154.1l-.2 .9M113.2 154.1l.1 .1M113.3 156h2.1"/>
<path d="M113.3 156l-.1 .1M113.3 154.2l-.2 .8M113.3 154.2h2.5M115.4 152.9a2.57 2.57 0 0 0-2.9 2M115.4 156.1l-.6 5.3-.2 4M115.4 152.9l8.8-.2v1M115.4 156v.1M115.4 152.9a2.45 2.45 0 0 0-2.2 1.2M115.4 152.9v.1M115.4 153l-.9 .2-1.2 1M115.4 156.1h2.1M115.4 156h1.9"/>
<path d="M115.8 153h-.4M115.9 152.9v2.7M115.9 152.9h1.4v.1M115.9 155.6h1.4M117.3 153l.2-.2v1M117.3 153.8h.2M117.3 156l.2 .1M117.3 153v3M117.5 153.8v2.3M124.2 153.7v50.5M124.2 153.7l-6.7 .1M124.2 153.7h5"/>
<path d="M124.5 152.7v52.5M124.5 152.7h4.5M124.5 152.7l-.3 .3M129 152.7v52.5M129 152.7l.2 .3M129.2 153v51.2M129.2 153h5.5M129.2 153.1h5.5M134.7 152.9h149.9M134.7 159.2h145M134.7 159.7h145M146.2 142.7l1 .2-1 .3z"/>
<path d="M147.2 142.9l1-.2v.5zM147.2 140.9v13.8M154.2 152.7v-1.3h3.3a1.04 1.04 0 0 0 1.4-.1 1.04 1.04 0 0 0 0-1.4 1.04 1.04 0 0 0-1.4 0h-3.3v-2a.73 .73 0 0 1 .8-.8h13.5a.73 .73 0 0 1 .7 .8 .73 .73 0 0 1 .8-.8h13.5a.73 .73 0 0 1 .7 .8v2h-3.2a1.04 1.04 0 0 0-1.5 0 1.04 1.04 0 0 0 0 1.4 1.04 1.04 0 0 0 1.5 .1h3.2v1.3M155.4 152.5v-.4l1.2 .1v.3M155.4 148.7v.3M155.4 149.9v.5h1.2M155.4 149.1h1.2M155.5 152.7a.63 .63 0 0 1 .5-1 .63 .63 0 0 1 .5 1M155.6 148.3h.7M156.6 148.7v.3M156.6 149.9v1.5M156.6 150.9h-1.2v.5"/>
<path d="M158.5 149.6v2M164.4 150a1.06 1.06 0 0 1 1.5-.1h6.6a1.04 1.04 0 0 1 1.4 0 1.04 1.04 0 0 1 0 1.4 1.04 1.04 0 0 1-1.4 .1h-6.6a1.03 1.03 0 0 1-1.3-.1 1.03 1.03 0 0 1-.2-1.3zM167 152.7a.63 .63 0 0 1 .5-1 .63 .63 0 0 1 .5 1M168.8 147.2h.8M169.2 147.2v5.5M170.5 152.7a.63 .63 0 0 1 .5-1 .63 .63 0 0 1 .5 1M180 149.6v2M181.9 148.7v.3M181.9 149.9v1.5M181.9 152.5v-.3l1.2-.1v.4M181.9 150.9h1.2v.5M181.9 149.1h1.2"/>
<path d="M182 152.7a.63 .63 0 0 1 .5-1 .63 .63 0 0 1 .5 1M183.1 148.7v.3M183.1 149.9v.5h-1.2M245.9 152.5v-.4l1.2 .1v.3M245.9 148.7v.3M245.9 149.9v.5h1.2M245.9 149.1h1.2M246 152.7a.64 .64 0 0 1 .5-1 .64 .64 0 0 1 .5 1M246.2 148.3h.6M246.2 142.7l1 .2-1 .3zM246.4 154.7h1.7M247.1 148.7v.3"/>
<path d="M247.1 149.9v1.5M247.1 150.9h-1.2v.5M247.2 140.9v13.8M247.2 142.9l1-.2v.5zM249 149.6v2M257.5 152.7a.64 .64 0 0 1 .5-1 .64 .64 0 0 1 .5 1M258.7 142.7l1.1 .2-1.1 .3zM258.9 154.7h32.7M259.4 147.2h.4M259.8 142.9l.9-.2v.5zM259.8 140.9v14.7M259.8 147.9l-.3-.6-.5-.2h-13.5l-.5 .2-.3 .6v2h3.3a1.04 1.04 0 0 1 1.4 0 1.04 1.04 0 0 1 0 1.4 1.04 1.04 0 0 1-1.4 .1h-3.3v1.3"/>
<path d="M259.8 149.9h-3.3a1.04 1.04 0 0 0-1.5 0 1.04 1.04 0 0 0 0 1.4 1.04 1.04 0 0 0 1.5 .1h3.3M279.7 152.7v22M283.7 142.7l1 .2-1 .3zM284.6 152.9v21.7M284.6 152.9l.1 .4h-150M284.7 140.9v33.2M289.7 154.7l.2 1h-.5zM289.7 154.7v18M296.3 152.7l.2 1h-.4zM296.3 152.7v22M298.3 152.7h-163.6v22h163.6M333.4 140.3h23.9"/>
<path d="M334.4 140l1 .3-1 .2zM346.3 140.3l1-.3v.5zM356.3 140l1 .3-1 .2zM112.2 165.4h2.4M112.2 165.4v27.1M114.6 165.4v27.1M129.2 174.4h5.5M129.2 174.3h5.5M134.7 174.2h145M134.7 168.2h145M134.7 167.7h145M146.7 162.8l1 1.8"/>
<path d="M147.2 163.7v51.7M147.7 164.6l.7 .7-.4 .3zM147.7 164.6l8.8 15.1h33.6M168.9 177l-1.3 3.2M182.7 177.4h2.6M183 178.4l1 1.6M184 177.4v2.6M185 178.4l-1 1.6M197.2 163.7v51.7M258.5 163.7h2.5M258.8 163a1.2 1.2 0 0 1 1.6-.2 1.2 1.2 0 0 1 .3 1.6 1.2 1.2 0 0 1-1.6 .2 1.2 1.2 0 0 1-.3-1.6zM259.3 172l.9 1.5"/>
<path d="M259.8 162.5v2.5M259.8 172.7h31.8M259.8 166v49.4M260.2 173.5l.7 .7-.4 .2zM260.2 173.5l5.8 10h25.9M279.7 174.6h4.9M279.7 174.1h5M284.7 174.1l-.1 .5M289.4 171.7h.5l-.2 1zM296.1 173.7h.4l-.2 1zM339.9 179h10.2M112.2 192.5l.2 4.2 .5 5.4"/>
<path d="M112.2 192.5h2.4M112.2 192.5h-.5v6l.8 4.5M114.6 192.5l.2 4 .6 5.3M129.2 182.7h16.1M131.7 199.1h2M133.7 199.1v3.5M148.8 182.9h1.3v2.7h-1.3M148.8 182.3v4.1h2.3v-4.1M149.1 186.4v16.8M152.6 182.3v4.1h9.3M160.1 182.5h1.3v2.6M160.1 182.3v2.8h1.8"/>
<path d="M161.4 196.8v2.9h-1.3M161.4 183.9h.5M161.9 183.9v1.2M161.9 183.9v-1.6h-16.6v22.1h-9.1v-1.7M161.9 196.8h-1.8v3.2h-11l-3.8-.8-13.6-.2v3.7M161.9 185.1v18.6h-11.7v-1.7h11.7M270.2 185.8l-1.3 3.3M282.4 181.3h2.5M282.7 182.3l.9 1.6M283.6 181.3v2.6M284.6 182.3l-1 1.6M337.9 187.9v21"/>
<path d="M342.8 198.9h9.1M343.8 198.6l1 .3-1 .2zM344.8 196.9v4a4 4 0 0 0-4 4 4 4 0 0 0 4 4M346.8 198.9l1-.3v.5zM346.8 196.9v4M111.7 213.4l1-.2v.5zM111.7 213.4h148.1M112.5 203a2.57 2.57 0 0 0 2.9 2.1M112.9 202.1l.2 .1M112.9 202.1l.1 .8M113 202.9h.1M113 202.9l.2 .9"/>
<path d="M113 202.9l-.5 .1M113.1 202.2v.7M113.1 202.9l.2 .8M113.2 201.8h2.2M113.2 201.8l-.3 .3M113.2 201.8l.1 .2M113.2 203.8a2.56 2.56 0 0 0 2.2 1.3M113.3 202h2.1M113.3 202l-.2 .2M113.3 203.7l-.1 .1M113.3 203.7l.6 .7 1.5 .5M113.3 203.7h2.5"/>
<path d="M115.4 201.8v.2M115.4 204.9v.2M115.4 201.8h2.1M115.4 202h1.9M115.4 204.9h.4M115.9 202.3v2.8M115.9 202.3h1.4M117.3 204.1h.2M117.3 202v3.1h-1.4M117.5 204.1v1l-.2-.1M117.5 201.8l-.2 .2M117.5 201.8v2.3"/>
<path d="M117.5 204.1l6.7 .1M124.2 204.2v1l-8.8-.1M124.2 204.2h5M124.2 205l.3 .2M124.5 205.2h4.5M129.2 204.2v.8l-.2 .2M129.2 202.7h16.1M131.7 202.6h2M139.1 204.4v2.7h3.7v-2.7M145.3 202.9l3.8 .3M146.2 213.2l1 .2-1 .3zM147.2 213.4l1-.2v.5z"/>
<path d="M149.1 203.2h1.1M151.9 203.7v2.8h8.4v-2.8M153.4 203.7v2.8M196.3 213.2l.9 .2-.9 .3zM197.2 213.4l1-.2v.5zM258.7 213.2l1.1 .2-1.1 .3zM337.6 208h.5l-.2 .9zM337.9 200.9l.2 1h-.5zM346.8 200.9a4 4 0 0 1 4 4 4 4 0 0 1-4 4h-10.9M346.8 200.9h-10.9M4 238.5h148.9v54.5M49.6 238.5v54.5"/>
<path d="M4 248.5h148.9M4 254.5h148.9M84 248.5v6M118.4 248.5v6M216 253h200M216 248h65M216 258h65M228.6 243v15M255.2 243v15M281 243v50M296 243v30M346 243v30"/>
<path d="M361 243v30M381 253v20M392 253v20M416 243h-200v50M4 260.5h148.9M4 266.4h148.9M4 273.4h148.9M95.6 278.9h1.6M95.6 277.3h1.6M96.4 276.5v1.6M216 278h65M216 273h200"/>
<path d="M216 263h165M216 268h65M231 263v15M256 263v15M311 273v20M393.4 260.5l9-2.5v10l-9-2.5zM4 280.7h148.9M4 287h148.9M84 287v6M118.4 287v6M270.4 287.3h1.3M270.4 286h1.3"/>
<path d="M271 285.3v1.3"/>
<circle cx="147.2" cy="59.3" r=".85"/>
<circle cx="159.7" cy="59.6" r=".82"/>
<circle cx="159.7" cy="59.6" r="1.02"/>
<circle cx="164.7" cy="59.6" r="1.72"/>
<circle cx="164.7" cy="59.6" r="1.68"/>
<circle cx="169.7" cy="59.6" r=".9"/>
<circle cx="169.7" cy="59.6" r=".75"/>
<circle cx="174.7" cy="59.6" r="1.71"/>
<circle cx="174.7" cy="59.6" r="1.68"/>
<circle cx="179.7" cy="59.6" r="1.01"/>
<circle cx="179.7" cy="59.6" r=".82"/>
<circle cx="197.2" cy="59.3" r=".84"/>
<circle cx="247.2" cy="59.3" r=".84"/>
<circle cx="259.7" cy="59.3" r=".85"/>
<circle cx="136.9" cy="65.9" r="1.5"/>
<circle cx="136.9" cy="70.8" r="1.43"/>
<circle cx="136.9" cy="65.8" r="1.44"/>
<circle cx="136.9" cy="70.8" r="1.51"/>
<circle cx="147.2" cy="77.3" r=".86"/>
<circle cx="159.7" cy="77.1" r=".82"/>
<circle cx="159.7" cy="77.1" r="1.02"/>
<circle cx="164.7" cy="77.1" r="1.68"/>
<circle cx="164.7" cy="77.1" r="1.72"/>
<circle cx="169.7" cy="77.1" r=".91"/>
<circle cx="169.7" cy="77.1" r=".76"/>
<circle cx="174.7" cy="77.1" r="1.71"/>
<circle cx="174.8" cy="77.1" r="1.68"/>
<circle cx="179.7" cy="77.1" r="1.01"/>
<circle cx="179.7" cy="77.1" r=".82"/>
<circle cx="197.2" cy="77.4" r=".85"/>
<circle cx="277.7" cy="70.8" r="1.42"/>
<circle cx="277.7" cy="65.8" r="1.49"/>
<circle cx="277.7" cy="65.9" r="1.43"/>
<circle cx="277.7" cy="70.8" r="1.5"/>
<circle cx="167.5" cy="83.2" r="1.36"/>
<circle cx="167.5" cy="83.2" r="1.3"/>
<circle cx="171" cy="83.2" r="1.35"/>
<circle cx="171" cy="83.2" r="1.31"/>
<circle cx="184.9" cy="88.6" r="1.14"/>
<circle cx="258" cy="83.2" r="1.3"/>
<circle cx="258" cy="83.2" r="1.35"/>
<circle cx="137.2" cy="117.3" r="1.49"/>
<circle cx="137.2" cy="117.3" r="1.42"/>
<circle cx="156.2" cy="111.8" r="1.5"/>
<circle cx="156.2" cy="111.8" r="1.29"/>
<circle cx="156.2" cy="111.8" r="1.35"/>
<circle cx="166.2" cy="107.7" r=".5"/>
<circle cx="166.2" cy="107.7" r=".84"/>
<circle cx="166.2" cy="107.7" r=".75"/>
<circle cx="168.5" cy="107.3" r="1.15"/>
<circle cx="168.5" cy="107.3" r="1.1"/>
<circle cx="171" cy="107.3" r="1.15"/>
<circle cx="171" cy="107.3" r="1.1"/>
<circle cx="182.2" cy="111.8" r="1.3"/>
<circle cx="182.2" cy="111.8" r="1.35"/>
<circle cx="182.2" cy="111.8" r="1.51"/>
<circle cx="246.7" cy="111.8" r="1.3"/>
<circle cx="246.7" cy="111.9" r="1.51"/>
<circle cx="246.7" cy="111.8" r="1.35"/>
<circle cx="257.7" cy="111.8" r="1.3"/>
<circle cx="257.7" cy="111.8" r="1.35"/>
<circle cx="257.7" cy="111.8" r="1.51"/>
<circle cx="277.2" cy="117.3" r="1.51"/>
<circle cx="277.2" cy="117.3" r="1.43"/>
<circle cx="380.1" cy="110" r="1.51"/>
<circle cx="338" cy="127.3" r="1.33"/>
<circle cx="338" cy="121.8" r="1.32"/>
<circle cx="338" cy="127.3" r="1.51"/>
<circle cx="338" cy="121.8" r="1.51"/>
<circle cx="338" cy="127.3" r="1.37"/>
<circle cx="338" cy="121.8" r="1.37"/>
<circle cx="354.5" cy="121.8" r="1.37"/>
<circle cx="354.5" cy="127.3" r="1.37"/>
<circle cx="354.5" cy="127.3" r="1.33"/>
<circle cx="354.5" cy="121.8" r="1.32"/>
<circle cx="354.5" cy="127.3" r="1.51"/>
<circle cx="354.5" cy="121.8" r="1.51"/>
<circle cx="366.5" cy="123.7" r="1.49"/>
<circle cx="147.2" cy="154.7" r=".87"/>
<circle cx="156" cy="148.8" r=".62"/>
<circle cx="167.5" cy="148.8" r=".62"/>
<circle cx="171" cy="148.8" r=".63"/>
<circle cx="182.5" cy="148.8" r=".63"/>
<circle cx="197.2" cy="154.7" r=".85"/>
<circle cx="246.5" cy="148.8" r=".63"/>
<circle cx="247.2" cy="154.7" r=".85"/>
<circle cx="258" cy="148.8" r=".63"/>
<circle cx="259.7" cy="154.7" r=".87"/>
<circle cx="147.2" cy="163.7" r="1"/>
<circle cx="147.2" cy="172.7" r=".86"/>
<circle cx="168.2" cy="178.6" r="1.14"/>
<circle cx="197.2" cy="163.7" r=".99"/>
<circle cx="197.2" cy="172.7" r=".84"/>
<circle cx="247.2" cy="172.7" r=".84"/>
<circle cx="259.5" cy="163.7" r="3.7"/>
<circle cx="259.7" cy="172.7" r=".86"/>
<circle cx="269.6" cy="187.5" r="1.15"/>
</g>
<path d="M412.4 262.3a2.5 2.5 0 0 0-4.1-1.1 2.5 2.5 0 0 0 1 4.2 2.5 2.5 0 0 0 3.2-2.9l-.1-.2" fill="none" stroke="#000" stroke-width=".3" stroke-dasharray="30.5 1.3 1.3 1.3" stroke-dashoffset="24.5" stroke-linecap="butt"/>
<path d="M414.8 261.5a5 5 0 0 0-8.3-2 5 5 0 0 0 2.2 8.3 5 5 0 0 0 6.2-6l-.1-.3" fill="none" stroke="#000" stroke-width=".3" stroke-dasharray="30.5 1.3 1.3 1.3" stroke-dashoffset="16.7" stroke-linecap="butt"/>
<path d="M258.5 163.7h-1M259.8 164.9v1M259.8 162.4v-1M261 163.7h1" fill="none" stroke="#000" stroke-width=".3" stroke-dasharray="30.5 1.3 1.3 1.3"/>
<path d="M346.3 117.7v6.5" fill="none" stroke="#000" stroke-width=".3" stroke-dasharray="30.5 1.3 1.3 1.3" stroke-dashoffset="29.1"/>
<path d="M410 255.7v14.9" fill="none" stroke="#000" stroke-width=".3" stroke-dasharray="30.5 1.3 1.3 1.3" stroke-dashoffset="25"/>
<path d="M403.4 263l12.6-.1" fill="none" stroke="#000" stroke-width=".3" stroke-dasharray="30.5 1.3 1.3 1.3" stroke-dashoffset="26.1"/>
<path d="M216 248v5" fill="none" stroke="#000" stroke-width=".3" stroke-dasharray="30.5 1.3 1.3 1.3" stroke-dashoffset="29.9"/>
<path d="M142.3 77.1v-17.5M169.8 77.1v-17.5M244.8 77.1v-17.5M272.3 77.1v-17.5" fill="none" stroke="#f00" stroke-width=".3" stroke-dasharray="30.5 1.3 1.3 1.3" stroke-dashoffset="23.6"/>
<g fill="#000">
<path d="M334.5 130.1l.9-.5-.5 .9z"/>
<path d="M110.7 22.8l1 .2-1 .2zM142.2 23l1-.2v.4z"/>
<path d="M185.3 59.6l.3 1h-.5zM185.1 76.1h.5l-.3 1zM109.8 26.8l.2 1h-.5zM109.5 78.3h.5l-.2 1zM289.7 154.7l.2 1h-.5zM289.4 171.7h.5l-.2 1zM296.3 152.7l.2 1h-.4zM296.1 173.7h.4l-.2 1z"/>
<path d="M191.2 51.9l1 .2-1 .3zM147.2 52.1l1-.2v.5zM283.7 142.7l1 .2-1 .3zM259.8 142.9l.9-.2v.5zM356.3 140l1 .3-1 .2zM346.3 140.3l1-.3v.5z"/>
<path d="M283.7 53.1l1 .2-1 .3zM272.2 53.3l1-.2v.5zM243.7 14.7l1 .3-1 .2zM169.7 15l1-.3v.5z"/>
<path d="M111.7 101l1-.3v.5zM283.7 100.7l1 .3-1 .2zM111.7 15l1-.3v.5zM168.7 14.7l1 .3-1 .2zM159.5 78.1l-.5 .9 .5 .1zM159.7 55.9l1-.2v.5zM178.7 55.7l1 .2-1 .3zM170 78v1l.5-.2zM111.7 142.9l1-.2v.5zM146.2 142.7l1 .2-1 .3zM111.7 213.4l1-.2v.5zM146.2 213.2l1 .2-1 .3zM147.2 213.4l1-.2v.5zM196.3 213.2l.9 .2-.9 .3zM197.2 213.4l1-.2v.5zM258.7 213.2l1.1 .2-1.1 .3zM147.7 164.6l.3 1 .4-.3zM260.2 173.5l.3 .9 .4-.2zM334.4 140l1 .3-1 .2zM346.3 140.3l1-.3v.5z"/>
<path d="M335.5 100.8l1-.3v.5zM356 100.5l1 .3-1 .2z"/>
<path d="M328 129.3h.5l-.2 1zM328.3 104.3l.2 1h-.5z"/>
<path d="M147.2 142.9l1-.2v.5zM246.2 142.7l1 .2-1 .3z"/>
<path d="M247.2 142.9l1-.2v.5zM258.7 142.7l1.1 .2-1.1 .3z"/>
<path d="M346.8 198.9l1-.3v.5zM343.8 198.6l1 .3-1 .2z"/>
<path d="M337.9 200.9l.2 1h-.5zM337.6 208h.5l-.2 .9z"/>
</g>
<path d="M335.4 129.3v.5" fill="none" stroke="#f00" stroke-width=".3"/>
<g font-size="6.3">
<text x="282.1" y="250.3">名称</text>
<text x="347.1" y="250.3">图号</text>
<text x="282.1" y="260.3">材质</text>
<text x="347.1" y="260.3">质量</text>
<text x="383.3" y="262.1">视</text>
<text x="383.3" y="270">图</text>
<text x="282.1" y="270.3">版次</text>
<text x="347.1" y="270.3">比例</text>
</g>
<g font-size="4.9">
<text x="5.7" y="230.5">注意：1.行走平行度（正面+侧面），450行程内，≤±0.03mm，1000行程内，≤±0.05mm。</text>
<text x="14.3" y="236.4">2.本体形变，450行程内，≤±0.03mm，1000行程内，≤±0.05mm。</text>
<text x="16.9" y="245.5">型号规格</text>
<text x="78.9" y="245.5">GTH4-150-BR-M05-C4</text>
<text x="10.7" y="253.5">螺杆规格/型号</text>
<text x="61.8" y="253.5">1002</text>
<text x="96.3" y="253.5">1005</text>
<text x="16.9" y="259.5">有效行程</text>
<text x="97.5" y="259.5">150</text>
<text x="16.9" y="265.5">精度等级</text>
<text x="98.7" y="265.5">C7</text>
<text x="16.9" y="272">马达容量</text>
<text x="87.6" y="272">50W(无刹车)</text>
<text x="11.9" y="279.1">重复定位精度</text>
<text x="97.7" y="279.1">0.02</text>
<text x="4.5" y="285.9">感应开关方式及数量</text>
<text x="81.4" y="285.9">外挂型三只（C4）</text>
<text x="11.9" y="292.1">建议最快速度</text>
<text x="58.1" y="292.1">100MM/S</text>
<text x="92.5" y="292.1">250MM/S</text>
<text x="127" y="292">500MM/S</text>
</g>
<g font-size="4.2">
<text x="301.9" y="249.5">GTH4-150-BR-M05-C4</text>
<text x="259" y="267">2022/9/24</text>
</g>
<g font-size="4.1">
<text x="121.7" y="14.4">116 滑台原点</text>
<text x="197.2" y="14.4">150 有效行程</text>
<text x="115.3" y="22.4">61</text>
<text x="123.9" y="22.4">1 滑台极限位置</text>
<text x="171.5" y="51.5">90</text>
<text x="288.2" y="52.7">25</text>
<text x="296.8" y="52.7">1 滑台极限位置</text>
<text x="109.2" y="57.1" transform="rotate(-90 109.2 57.1)">105</text>
<text x="171.5" y="55.3">40</text>
<text x="184.8" y="56.1" transform="rotate(-90 184.8 56.1)">35</text>
<text x="130.5" y="90.7">4 x M4</text>
<text x="148.5" y="90.7">9.5</text>
<text x="174.8" y="90">2 x</text>
<text x="188.1" y="90">3 H7</text>
<text x="204.1" y="90">4.5</text>
<text x="197.6" y="100.4">346</text>
<text x="344.2" y="100.2">43</text>
<text x="327.7" y="116.7" transform="rotate(-90 327.7 116.7)">52</text>
<text x="314.9" y="135.8">基准面</text>
<text x="129.1" y="142.4">71</text>
<text x="185.5" y="142.4">2*100</text>
<text x="252.2" y="142.4">25</text>
<text x="269.8" y="142.4">50</text>
<text x="335.9" y="139.7">21.70</text>
<text x="350.2" y="139.7">22</text>
<text x="264.2" y="165.3">II</text>
<text x="289.1" y="164.2" transform="rotate(-90 289.1 164.2)">36</text>
<text x="295.8" y="164.3" transform="rotate(-90 295.8 164.3)">44</text>
<text x="342.9" y="177.8">II</text>
<text x="158.1" y="180">2 x</text>
<text x="171.4" y="180">4 H7</text>
<text x="187.4" y="180">4</text>
<text x="267.7" y="183.9">8 x M4</text>
<text x="286.9" y="183.9">10</text>
<text x="339.9" y="183">2 : 1</text>
<text x="272.7" y="188.9">3.40 贯穿</text>
<text x="333.2" y="200.1" transform="rotate(-90 333.2 200.1)">+0.012</text>
<text x="337.3" y="198.1" transform="rotate(-90 337.3 198.1)">0</text>
<text x="349.9" y="198.3">1</text>
<text x="337.3" y="204.2" transform="rotate(-90 337.3 204.2)">4</text>
<text x="129.1" y="212.8">71</text>
<text x="165.8" y="212.8">100</text>
<text x="222.6" y="212.8">125</text>
<text x="221.3" y="247.4">1</text>
<text x="131.6" y="253.2">1010</text>
<text x="218.2" y="257.4">序号</text>
<text x="221.3" y="252.4">2</text>
<text x="230.7" y="257.4">修 订 版 次</text>
<text x="255.9" y="257.4">设计变更编号</text>
<text x="225" y="262.4">设</text>
<text x="238.8" y="262.4">计</text>
<text x="252.5" y="262.4">变</text>
<text x="266.2" y="262.4">更</text>
<text x="218.4" y="267.4">设 计</text>
<text x="367.9" y="269.9">1:2</text>
<text x="218.4" y="272.4">校 核</text>
<text x="218.4" y="277.4">批 准</text>
<text x="218.9" y="282.9">技术要求：</text>
<text x="229.2" y="287.4">1、未标注公差全部 0.1</text>
<text x="229.1" y="291.9">2、未标注倒角全部C0.3</text>
</g>
</svg>
